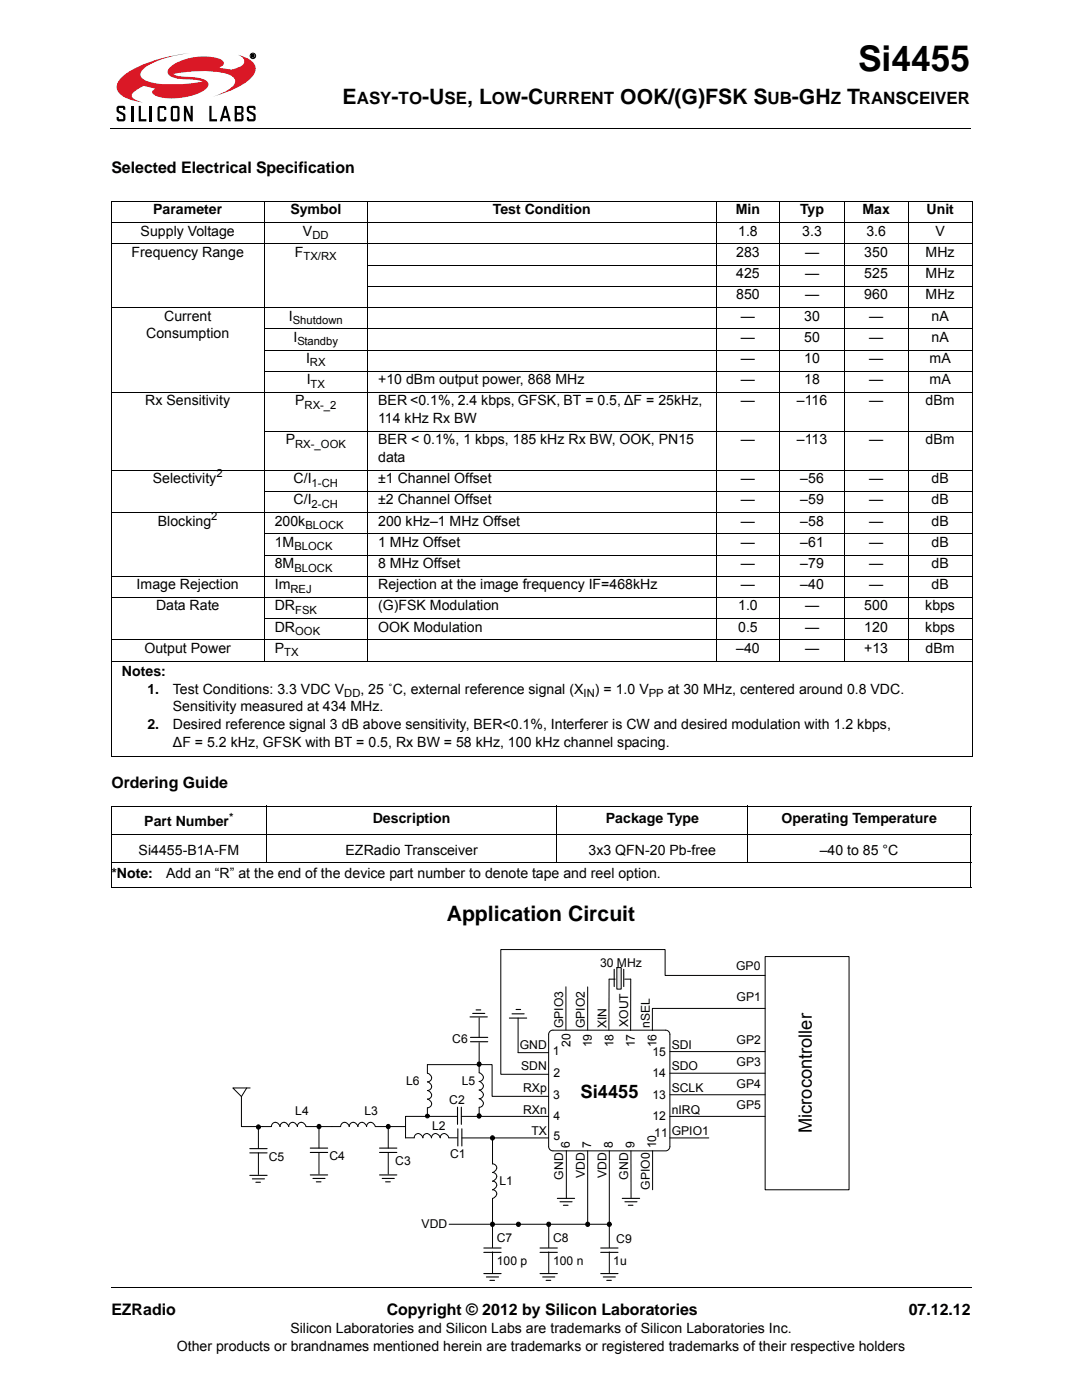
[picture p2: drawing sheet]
<svg xmlns="http://www.w3.org/2000/svg" width="216mm" height="279mm" viewBox="0 0 216 279" stroke-linecap="round" stroke-linejoin="round" font-family="sans-serif">
<path d="M24.4 15.3a24.5 24.5 0 0 1 10.9-4.4l2.6-.3a20 20 0 0 0-9.1 3 1.26 1.26 0 0 0-.8 1.3 1.26 1.26 0 0 0 .9 1.1 14.7 14.7 0 0 0 7.2 .8l4.3-.5a9.5 9.5 0 0 0-4-.5l-1.1-.1a2.16 2.16 0 0 1-1.8-1.1 2.07 2.07 0 0 1 1.4-1.9 11.3 11.3 0 0 1 9.3-.8 .71 .71 0 0 1 .5 .8 .71 .71 0 0 1-.6 .6l-.4 .2 2.5 .4 1-.3a1.48 1.48 0 0 0 1.5-1.7l-.5-.6-.7-.4 .6 .2a4.4 4.4 0 0 1 2.9 2.2 3.5 3.5 0 0 1-2 3.2 22.4 22.4 0 0 1-6.6 2.8 8.8 8.8 0 0 0 4.4-2.6 1.31 1.31 0 0 0-1.1-1.8 23.8 23.8 0 0 0-11.2-.1l.3 .1a16.6 16.6 0 0 0 4.6 .6 2.98 2.98 0 0 1 2.1 1 1.32 1.32 0 0 1-.9 1.6 12.7 12.7 0 0 1-9.6 1l-.2-.2a.54 .54 0 0 1-.4-.4 .54 .54 0 0 1 .2-.5l.4-.3-2.3-.6-.8 .5a2.19 2.19 0 0 0-1.6 1.6 3.2 3.2 0 0 0 2.2 1.3 6.8 6.8 0 0 1-5-2.4 2.39 2.39 0 0 1 .9-2.8z" fill="#da1826"/>
<g fill="none" stroke="#000" stroke-width=".2">
<path d="M50.2 10.8l.5 .1-.2 .3 .3 .3-.5-.3-.1 .3zM50.3 10.9l.3 .1-.3 .1zM22.1 25.7h171.7M22.1 40.2h172M22.1 44.4h172M22.1 48.7h172M22.2 40.3v110.6M52.7 40.1v91.9M73.3 52.9h120.8M73.3 57.1h120.8M73.3 40.1v91.9M142.9 40.1v91.9"/>
<path d="M155.6 40.1v91.9M168.4 40.1v91.9M181.2 40.1v91.9M194 40.3v110.6M22.1 61.4h172M22.1 78.3h172M52.6 65.6h141.5M52.6 69.8h141.5M52.6 74.1h141.5M22.1 93.8h172M52.6 86.1h141.5M52.6 98.1h141.5"/>
<path d="M22.1 102.3h172M22.1 115h172M22.1 119.2h172M52.6 106.5h141.5M52.6 110.8h141.5M22.1 127.7h172M22.1 131.9h172M52.6 123.5h141.5M22.1 151h172M22.1 160.9h171.7M22.1 166.6h171.7M22.1 172.2h171.7"/>
<path d="M22.1 177.1h171.7M22.2 161v16.1M53.2 160.8v11.5M111.1 160.8v11.5M149.2 160.8v11.5M193.7 161v16.1M22.1 256.9h171.7"/>
<circle cx="50.5" cy="11.2" r=".55"/>
</g>
<g fill="#000">
<path d="M23.3 21.3l.4-.2h.9l.2 .1 .2 .4v.3h-.4l-.1-.3h-.8v.5l1.3 .8v1.1l-.4 .2h-1.1l-.2-.4v-.5h.4v.5h.9v-.7l-.2-.1a1.38 1.38 0 0 1-1.1-.9zM27.7 21.1h.4v2.7h1.1v.4h-1.5zM31.5 21.4l.4-.2h.8l.4 .2 .1 .5h-.5v-.3h-.8v2.2h.8v-.5h.5v.5l-.2 .4h-1.1l-.4-.2zM36.7 21.1h.5l.8 2v-2h.5v3.1h-.5l-.8-2v2h-.5zM41.8 21.1h.4v2.7h1.1v.4h-1.5zM49.3 21.3l.4-.2h.9l.2 .1 .2 .4v.3h-.4v-.3h-.9v.5l1.3 .8-.1 1.1-.3 .2h-1.1l-.2-.4v-.5h.4v.5h.9v-.7l-.2-.1a1.38 1.38 0 0 1-1.2-.9z"/>
<path d="M50.2 10.8l.5 .1-.2 .3 .3 .3-.5-.3-.1 .3zM50.3 10.9v.2l.3-.1z"/>
<path d="M34.1 21.4v2.6l.4 .2h1.1l.2-.4v-2.4l-.4-.3h-.9zM34.5 21.6h.9v2.2h-.9z"/>
<path d="M44.7 21.1l-.8 3.1h.4l.2-.7h.9l.2 .7h.5l-.9-3.1zM45 21.9l.3 1.2h-.7z"/>
<path d="M46.8 21.2v3h1.6l.2-.4v-.8l-.3-.3 .3-.3-.1-1-.3-.2zM47.3 21.6h.9v.8h-.9zM47.3 22.9h.9v.9h-.9z"/>
</g>
<path d="M26.4 21.1v3.1M30.1 21.1v3.1" fill="none" stroke="#000" stroke-width=".44"/>
<path d="M46 189.1h123.9v67h-123.9z" fill="#fff"/>
<path d="M124.5 193.4v3.5" fill="none" stroke="#000" stroke-width=".22"/>
<path d="M123.1 193.1h.9v4.3h-.9z" fill="#e8eef7"/>
<g fill="none" stroke="#000" stroke-width=".2">
<path d="M112.9 196.9v8.6M117.3 197v8.6M122.7 195.4h-1.2v10.2M123.1 193.1h.9v4.3h-.9zM123.1 193.1h.1M124.7 195.4h1.2l-.1 10.3M152.7 190.9h16.7v46.5h-16.7zM152.7 194.7h-20v-5.2h-32.8v24.9h9.6M49.2 217.1l-1 1.7v6h5.9a.87 .87 0 0 1 .9-.8 .87 .87 0 0 1 .9 .8 .87 .87 0 0 1 .8-.8 .87 .87 0 0 1 .9 .8 .86 .86 0 0 1 .9-.8 .86 .86 0 0 1 .8 .8 .87 .87 0 0 1 .9-.8 .87 .87 0 0 1 .9 .8h6.9a.86 .86 0 0 1 .8-.8 .86 .86 0 0 1 .9 .8 .87 .87 0 0 1 .8-.8 .87 .87 0 0 1 .9 .8 .87 .87 0 0 1 .9-.8 .87 .87 0 0 1 .9 .8 .87 .87 0 0 1 .8-.8 .87 .87 0 0 1 .9 .8h6M49.9 217.1h-3.4l1.7 1.7M95.6 208.1v6a.86 .86 0 0 1 .9 .9 .86 .86 0 0 1-.9 .8 .86 .86 0 0 1 .9 .9 .86 .86 0 0 1-.9 .8 .87 .87 0 0 1 .9 .9 .87 .87 0 0 1-.9 .9 .86 .86 0 0 1 .9 .8 .86 .86 0 0 1-.8 .9l-.1 1.7M95.6 203.1v3.9"/>
<path d="M103.4 203.2v6.9h6.1M109.5 218.8h-11.3v-6.3h-12.9v1.7a.87 .87 0 0 1 .8 .9 .87 .87 0 0 1-.8 .8 .86 .86 0 0 1 .8 .9 .86 .86 0 0 1-.8 .8 .86 .86 0 0 1 .8 .9 .86 .86 0 0 1-.8 .9 .87 .87 0 0 1 .8 .8 .87 .87 0 0 1-.8 .9v1.7M109.7 205.8l.6-.2h22.6a.87 .87 0 0 1 .8 .8v22.5a.9 .9 0 0 1-.9 .8h-22.6a.88 .88 0 0 1-.7-.9v-22.5zM133.7 218.5h19M133.7 214.2h19M133.7 209.9h19M152.7 201.3h-22.5v4.4M51.6 224.9v4.3M51.6 230.1v4.3M63.6 224.8v4.3M63.6 230v4.3M77.5 224.8v4.3"/>
<path d="M77.5 230v4.3M91.3 222.8h-10.4v4.3h1.8a.87 .87 0 0 1 .8-.9 .87 .87 0 0 1 .9 .9 .86 .86 0 0 1 .8-.9 .86 .86 0 0 1 .9 .9 .87 .87 0 0 1 .8-.8 .87 .87 0 0 1 .9 .7v.1a.86 .86 0 0 1 .9-.9 .86 .86 0 0 1 .9 .9h1.7M92.1 222.8h17.4M92.2 227.1h17.3M98.3 227.1v5.2a.86 .86 0 0 1 .8 .8 .86 .86 0 0 1-.8 .9 .87 .87 0 0 1 .8 .9 .87 .87 0 0 1-.8 .8 .86 .86 0 0 1 .8 .9 .86 .86 0 0 1-.8 .8 .86 .86 0 0 1 .8 .9 .86 .86 0 0 1-.8 .9v9.8M113 229.6v9.6M117.3 229.7v14.6M121.6 229.7v14.6h-32M125.9 229.7v9.3M130.2 229.7v7.7M133.7 222.8h19M133.7 227.1h7.7"/>
<path d="M98.3 249.9v4.3M109.5 244.7v4.3M109.5 249.9v4.3M121.6 244.7v4.3M121.6 249.9v4.3"/>
<circle cx="95.6" cy="212.4" r=".41"/>
<circle cx="51.5" cy="224.9" r=".42"/>
<circle cx="63.6" cy="224.8" r=".4"/>
<circle cx="77.4" cy="224.8" r=".41"/>
<circle cx="85.3" cy="222.7" r=".38"/>
<circle cx="95.6" cy="222.7" r=".43"/>
<circle cx="98.2" cy="227.1" r=".41"/>
<circle cx="98.3" cy="244.3" r=".39"/>
<circle cx="103.4" cy="244.4" r=".39"/>
<circle cx="109.5" cy="244.3" r=".41"/>
<circle cx="117.2" cy="244.3" r=".41"/>
<circle cx="121.6" cy="244.3" r=".39"/>
</g>
<g fill="#000">
<circle cx="95.6" cy="212.4" r=".41"/>
<circle cx="51.5" cy="224.9" r=".42"/>
<circle cx="63.6" cy="224.8" r=".4"/>
<circle cx="77.4" cy="224.8" r=".41"/>
<circle cx="85.3" cy="222.7" r=".38"/>
<circle cx="95.6" cy="222.7" r=".43"/>
<circle cx="98.2" cy="227.1" r=".41"/>
<circle cx="98.3" cy="244.3" r=".39"/>
<circle cx="103.4" cy="244.4" r=".39"/>
<circle cx="109.5" cy="244.3" r=".41"/>
<circle cx="117.2" cy="244.3" r=".41"/>
<circle cx="121.6" cy="244.3" r=".39"/>
</g>
<g fill="none" stroke="#000" stroke-width=".22">
<path d="M122.6 193.4v3.5M93.8 202.9h3.4M93.9 207h3.4M93.9 207.9h3.4M94.3 202.2h2.4M95 201.5h.9M101.6 203.2h3.5M102.2 202.3h2.4M103 201.5h.9M49.8 230.1h3.5M49.8 229.2h3.5M49.8 234.6h3.5"/>
<path d="M50.4 235.3h2.4M51.1 235.9h.9M61.9 230h3.5M61.9 229.1h3.5M61.9 234.5h3.5M62.4 235.2h2.5M63.1 235.9h1M75.7 230h3.5M75.7 229.1h3.5M75.7 234.5h3.5M76.3 235.2h2.4M76.9 235.9h1"/>
<path d="M91.3 221v3.4M91.4 225.3v3.4M92.1 221v3.4M92.2 225.3v3.4M111.2 239.2h3.5M111.7 239.8h2.5M124.2 239.2h3.4M124.7 239.8h2.4M96.5 249.9h3.5M96.5 249.1h3.5M96.5 254.2h3.5M97 254.8h2.5"/>
<path d="M97.7 255.5h1M107.8 249.9h3.4M107.8 249.1h3.4M107.8 254.2h3.4M108.3 254.8h2.4M109 255.5h.9M112.4 240.5h.9M119.9 249.9h3.4M119.9 249.1h3.4M119.9 254.2h3.4M120.4 254.8h2.4M121.1 255.5h.9"/>
<path d="M125.4 240.5h.9"/>
</g>
<text font-size="7" x="171.2" y="14.1">Si4455</text>
<g font-size="4.2">
<text x="68.4" y="20.7">E</text>
<text x="78.1" y="20.7">-</text>
<text x="84.3" y="20.7">-U</text>
<text x="93.2" y="20.7">, L</text>
<text x="104" y="20.7">-C</text>
<text x="123.8" y="20.7">OOK/(G)FSK S</text>
<text x="158" y="20.7">-GH</text>
<text x="169" y="20.7">T</text>
<text x="89.1" y="183.8">Application Circuit</text>
</g>
<g font-size="3.6">
<text x="115.8" y="219.1">Si4455</text>
<text x="162" y="226.1" transform="rotate(-90 162 226.1)">Microcontroller</text>
</g>
<g font-size="3.4">
<text x="71.2" y="20.7">ASY TO</text>
<text x="88.7" y="20.7">SE</text>
<text x="98.2" y="20.7">OW</text>
<text x="108.5" y="20.7">URRENT</text>
<text x="153.1" y="20.7">UB</text>
<text x="165.8" y="20.7">Z</text>
<text x="171.4" y="20.7">RANSCEIVER</text>
</g>
<g font-size="3.2">
<text x="22.2" y="34.6">Selected Electrical Specification</text>
<text x="22.2" y="157.3">Ordering Guide</text>
<text x="22.2" y="262.5">EZRadio</text>
<text x="77.2" y="262.5">Copyright © 2012 by Silicon Laboratories</text>
<text x="181.3" y="262.5">07.12.12</text>
</g>
<g font-size="2.8">
<text x="28.1" y="47">Supply Voltage</text>
<text x="30.6" y="42.8">Parameter</text>
<text x="57.9" y="42.8">Symbol</text>
<text x="60.5" y="47">V</text>
<text x="98.3" y="42.8">Test Condition</text>
<text x="146.8" y="42.8">Min</text>
<text x="147.3" y="47">1.8</text>
<text x="159.6" y="42.8">Typ</text>
<text x="160.1" y="47">3.3</text>
<text x="172.1" y="42.8">Max</text>
<text x="172.9" y="47">3.6</text>
<text x="184.9" y="42.8">Unit</text>
<text x="186.7" y="47">V</text>
<text x="26.2" y="51.3">Frequency Range</text>
<text x="58.8" y="51.3">F</text>
<text x="146.9" y="51.3">283</text>
<text x="160.6" y="51.3">—</text>
<text x="172.5" y="51.3">350</text>
<text x="184.7" y="51.3">MHz</text>
<text x="146.9" y="55.5">425</text>
<text x="146.9" y="59.7">850</text>
<text x="160.6" y="55.5">—</text>
<text x="160.6" y="59.7">—</text>
<text x="172.5" y="55.5">525</text>
<text x="172.5" y="59.7">960</text>
<text x="184.7" y="55.5">MHz</text>
<text x="184.7" y="59.7">MHz</text>
<text x="32.8" y="64">Current</text>
<text x="57.6" y="64">I</text>
<text x="147.8" y="64">—</text>
<text x="160.5" y="64">30</text>
<text x="173.4" y="64">—</text>
<text x="185.9" y="64">nA</text>
<text x="29.1" y="67.5">Consumption</text>
<text x="58.6" y="68.2">I</text>
<text x="147.8" y="68.2">—</text>
<text x="160.5" y="68.2">50</text>
<text x="173.4" y="68.2">—</text>
<text x="185.9" y="68.2">nA</text>
<text x="61.1" y="72.4">I</text>
<text x="61.2" y="76.7">I</text>
<text x="75.5" y="76.7">+10 dBm output power, 868 MHz</text>
<text x="147.8" y="72.4">—</text>
<text x="147.8" y="76.7">—</text>
<text x="160.5" y="72.4">10</text>
<text x="160.5" y="76.7">18</text>
<text x="173.4" y="72.4">—</text>
<text x="173.4" y="76.7">—</text>
<text x="185.5" y="72.4">mA</text>
<text x="185.5" y="76.7">mA</text>
<text x="29" y="80.9">Rx Sensitivity</text>
<text x="58.9" y="80.9">P</text>
<text x="75.5" y="80.9">BER &lt;0.1%, 2.4 kbps, GFSK, BT = 0.5, ∆F = 25kHz,</text>
<text x="147.8" y="80.9">—</text>
<text x="159" y="80.9">–116</text>
<text x="173.4" y="80.9">—</text>
<text x="184.7" y="80.9">dBm</text>
<text x="57" y="88.7">P</text>
<text x="75.5" y="84.4">114 kHz Rx BW</text>
<text x="75.5" y="88.7">BER &lt; 0.1%, 1 kbps, 185 kHz Rx BW, OOK, PN15</text>
<text x="147.8" y="88.7">—</text>
<text x="159" y="88.7">–113</text>
<text x="173.4" y="88.7">—</text>
<text x="184.7" y="88.7">dBm</text>
<text x="75.5" y="92.2">data</text>
<text x="30.5" y="96.4">Selectivity</text>
<text x="58.6" y="96.4">C/I</text>
<text x="58.6" y="100.6">C/I</text>
<text x="75.5" y="96.4">±1 Channel Offset</text>
<text x="75.5" y="100.6">±2 Channel Offset</text>
<text x="147.8" y="96.4">—</text>
<text x="147.8" y="100.6">—</text>
<text x="159.7" y="96.4">–56</text>
<text x="159.7" y="100.6">–59</text>
<text x="173.4" y="96.4">—</text>
<text x="173.4" y="100.6">—</text>
<text x="185.9" y="96.4">dB</text>
<text x="185.9" y="100.6">dB</text>
<text x="31.5" y="104.9">Blocking</text>
<text x="54.8" y="104.9">200k</text>
<text x="75.5" y="104.9">200 kHz–1 MHz Offset</text>
<text x="147.8" y="104.9">—</text>
<text x="159.7" y="104.9">–58</text>
<text x="173.4" y="104.9">—</text>
<text x="185.9" y="104.9">dB</text>
<text x="54.8" y="109.1">1M</text>
<text x="54.8" y="113.3">8M</text>
<text x="75.5" y="109.1">1 MHz Offset</text>
<text x="75.5" y="113.3">8 MHz Offset</text>
<text x="147.8" y="109.1">—</text>
<text x="147.8" y="113.3">—</text>
<text x="159.7" y="109.1">–61</text>
<text x="159.7" y="113.3">–79</text>
<text x="173.4" y="109.1">—</text>
<text x="173.4" y="113.3">—</text>
<text x="185.9" y="109.1">dB</text>
<text x="185.9" y="113.3">dB</text>
<text x="27.3" y="117.6">Image Rejection</text>
<text x="54.8" y="117.6">Im</text>
<text x="75.5" y="117.6">Rejection at the image frequency IF=468kHz</text>
<text x="147.8" y="117.6">—</text>
<text x="159.7" y="117.6">–40</text>
<text x="173.4" y="117.6">—</text>
<text x="185.9" y="117.6">dB</text>
<text x="31.1" y="121.8">Data Rate</text>
<text x="54.8" y="121.8">DR</text>
<text x="75.5" y="121.8">(G)FSK Modulation</text>
<text x="147.3" y="121.8">1.0</text>
<text x="160.6" y="121.8">—</text>
<text x="172.5" y="121.8">500</text>
<text x="184.6" y="121.8">kbps</text>
<text x="28.8" y="130.3">Output Power</text>
<text x="54.8" y="126.1">DR</text>
<text x="54.8" y="130.3">P</text>
<text x="75.5" y="126.1">OOK Modulation</text>
<text x="146.9" y="130.3">–40</text>
<text x="147.3" y="126.1">0.5</text>
<text x="160.6" y="126.1">—</text>
<text x="160.6" y="130.3">—</text>
<text x="172.4" y="130.3">+13</text>
<text x="172.5" y="126.1">120</text>
<text x="184.6" y="126.1">kbps</text>
<text x="184.7" y="130.3">dBm</text>
<text x="24.3" y="134.9">Notes:</text>
<text x="29.4" y="138.4">1.</text>
<text x="34.5" y="138.4">Test Conditions: 3.3 VDC V</text>
<text x="34.5" y="141.9">Sensitivity measured at 434 MHz.</text>
<text x="71.9" y="138.4">, 25 ˚C, external reference signal (X</text>
<text x="118.7" y="138.4">) = 1.0 V</text>
<text x="133.2" y="138.4">at 30 MHz, centered around 0.8 VDC.</text>
<text x="29.4" y="145.5">2.</text>
<text x="34.5" y="149">∆F = 5.2 kHz, GFSK with BT = 0.5, Rx BW = 58 kHz, 100 kHz channel spacing.</text>
<text x="34.5" y="145.5">Desired reference signal 3 dB above sensitivity, BER&lt;0.1%, Interferer is CW and desired modulation with 1.2 kbps,</text>
<text x="28.8" y="164.9">Part Number</text>
<text x="74.4" y="164.2">Description</text>
<text x="120.9" y="164.2">Package Type</text>
<text x="156" y="164.2">Operating Temperature</text>
<text x="27.7" y="170.6">Si4455-B1A-FM</text>
<text x="68.9" y="170.6">EZRadio Transceiver</text>
<text x="117.5" y="170.6">3x3 QFN-20 Pb-free</text>
<text x="163.6" y="170.6">–40 to 85 °C</text>
<text x="22.2" y="175.1">*Note:</text>
<text x="33.2" y="175.1">Add an “R” at the end of the device part number to denote tape and reel option.</text>
<text x="35.3" y="269.6">Other products or brandnames mentioned herein are trademarks or registered trademarks of their respective holders</text>
<text x="57.9" y="266.1">Silicon Laboratories and Silicon Labs are trademarks of Silicon Laboratories Inc.</text>
</g>
<g font-size="2.4">
<text x="119.7" y="192.9">30 MHz</text>
<text x="146.9" y="193.7">GP0</text>
<text x="147" y="199.8">GP1</text>
<text x="90.3" y="208.2">C6</text>
<text x="103.7" y="209.3">GND</text>
<text x="112.4" y="205.2" transform="rotate(-90 112.4 205.2)">GPIO3</text>
<text x="113.8" y="208.9" transform="rotate(-90 113.8 208.9)">20</text>
<text x="116.7" y="205.2" transform="rotate(-90 116.7 205.2)">GPIO2</text>
<text x="118.1" y="209" transform="rotate(-90 118.1 209)">19</text>
<text x="121" y="205.2" transform="rotate(-90 121 205.2)">XIN</text>
<text x="122.4" y="209" transform="rotate(-90 122.4 209)">18</text>
<text x="125.3" y="205" transform="rotate(-90 125.3 205)">XOUT</text>
<text x="126.7" y="209" transform="rotate(-90 126.7 209)">17</text>
<text x="129.6" y="205.2" transform="rotate(-90 129.6 205.2)">nSEL</text>
<text x="131" y="209" transform="rotate(-90 131 209)">16</text>
<text x="134" y="209.3">SDI</text>
<text x="147" y="208.4">GP2</text>
<text x="104" y="213.6">SDN</text>
<text x="110.3" y="210.6">1</text>
<text x="110.5" y="214.9">2</text>
<text x="130.2" y="215">14</text>
<text x="130.2" y="210.7">15</text>
<text x="134" y="213.6">SDO</text>
<text x="147" y="212.7">GP3</text>
<text x="81" y="216.5">L6</text>
<text x="89.6" y="220.4">C2</text>
<text x="92.2" y="216.5">L5</text>
<text x="104.4" y="217.9">RXp</text>
<text x="110.4" y="219.2">3</text>
<text x="130.2" y="219.3">13</text>
<text x="134" y="217.9">SCLK</text>
<text x="147" y="217">GP4</text>
<text x="147" y="221.4">GP5</text>
<text x="58.9" y="222.6">L4</text>
<text x="72.7" y="222.6">L3</text>
<text x="86.2" y="225.6">L2</text>
<text x="104.4" y="222.2">RXn</text>
<text x="106" y="226.5">TX</text>
<text x="110.5" y="223.5">4</text>
<text x="110.5" y="227.4">5</text>
<text x="130.2" y="223.5">12</text>
<text x="130.6" y="227">11</text>
<text x="134" y="222.2">nIRQ</text>
<text x="134" y="226.5">GPIO1</text>
<text x="53.6" y="231.7">C5</text>
<text x="65.7" y="231.6">C4</text>
<text x="78.9" y="232.5">C3</text>
<text x="89.8" y="231.2">C1</text>
<text x="113.7" y="229.1" transform="rotate(-90 113.7 229.1)">6</text>
<text x="118" y="229.1" transform="rotate(-90 118 229.1)">7</text>
<text x="122.3" y="229.1" transform="rotate(-90 122.3 229.1)">8</text>
<text x="126.6" y="229.1" transform="rotate(-90 126.6 229.1)">9</text>
<text x="130.9" y="229.2" transform="rotate(-90 130.9 229.2)">10</text>
<text x="99.7" y="236.5">L1</text>
<text x="112.4" y="235.4" transform="rotate(-90 112.4 235.4)">GND</text>
<text x="116.7" y="235.2" transform="rotate(-90 116.7 235.2)">VDD</text>
<text x="121" y="235.2" transform="rotate(-90 121 235.2)">VDD</text>
<text x="125.3" y="235.5" transform="rotate(-90 125.3 235.5)">GND</text>
<text x="129.6" y="237.5" transform="rotate(-90 129.6 237.5)">GPIO0</text>
<text x="84.1" y="245.1">VDD</text>
<text x="99.1" y="247.8">C7</text>
<text x="110.4" y="247.8">C8</text>
<text x="123" y="248.1">C9</text>
<text x="99.1" y="252.4">100 p</text>
<text x="110.4" y="252.4">100 n</text>
<text x="122.4" y="252.4">1u</text>
</g>
<g font-size="2.2">
<text x="62.3" y="47.7">DD</text>
<text x="60.6" y="52">TX/RX</text>
<text x="58.4" y="64.7">Shutdown</text>
<text x="59.4" y="68.9">Standby</text>
<text x="61.8" y="73.1">RX</text>
<text x="62" y="77.4">TX</text>
<text x="60.8" y="81.6">RX-_2</text>
<text x="58.9" y="89.4">RX-_OOK</text>
<text x="43.2" y="95.3">2</text>
<text x="62.2" y="97.1">1-CH</text>
<text x="62.2" y="101.4">2-CH</text>
<text x="42.2" y="103.8">2</text>
<text x="60.9" y="105.6">BLOCK</text>
<text x="58.7" y="109.8">BLOCK</text>
<text x="58" y="118.3">REJ</text>
<text x="58.7" y="114.1">BLOCK</text>
<text x="58.9" y="122.5">FSK</text>
<text x="56.7" y="131">TX</text>
<text x="58.9" y="126.8">OOK</text>
<text x="68.7" y="139.1">DD</text>
<text x="116.5" y="139.1">IN</text>
<text x="129.5" y="139.1">PP</text>
<text x="45.7" y="163.8">*</text>
</g>
</svg>
